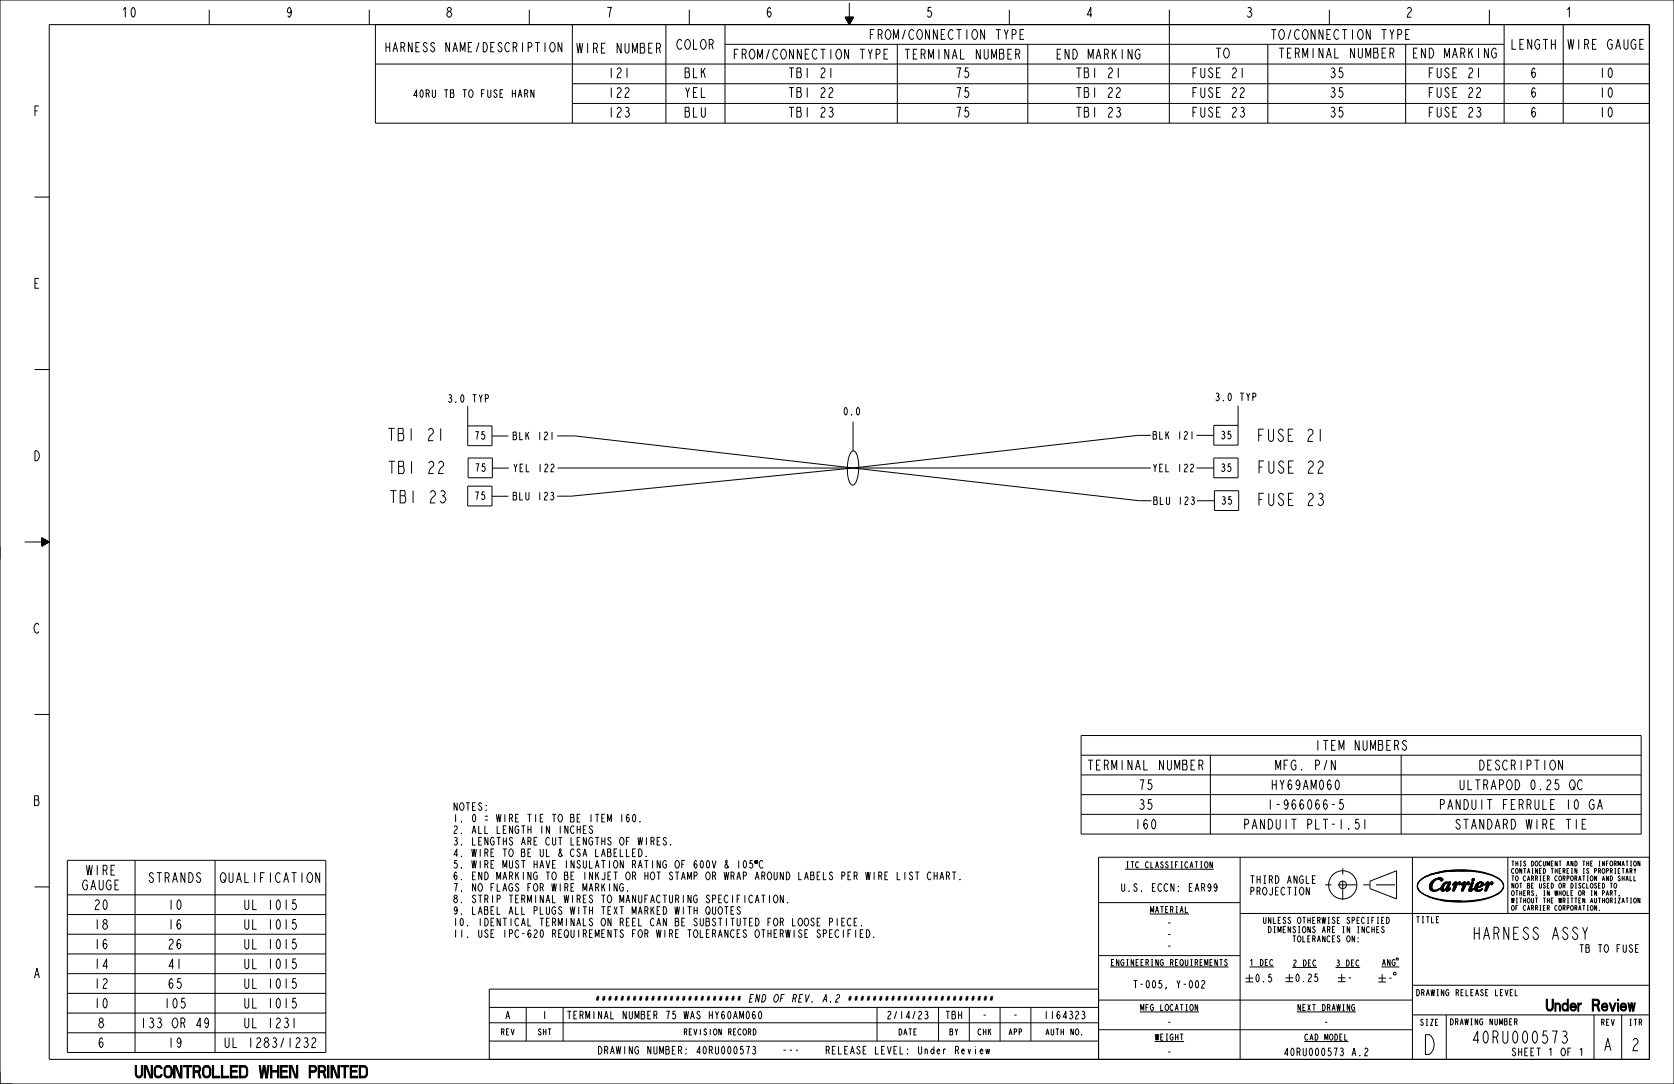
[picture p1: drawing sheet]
<svg xmlns="http://www.w3.org/2000/svg" width="864mm" height="559mm" viewBox="0 0 864 559" stroke-linecap="round" stroke-linejoin="round" font-family="sans-serif">
<path d="M684 456h37M693 448v17" fill="none" stroke="#000" stroke-width=".52" stroke-dasharray="3.3 3.3 9.8 3.3" stroke-linecap="butt"/>
<g fill="none" stroke="#000" stroke-width=".52">
<path d="M0 0h864v559h-864zM25 13h826v533h-826zM108 5v8M190 5v8M194 13h657v50h-657zM273 5v8M295 13v50M344 13v50M356 5v8M374 13v50M436 9h4l-2 4M436 9l2 4"/>
<path d="M436 9h4M436 9l2 3 2-3M436 9h4l-2 3-1-3M437 9h2l-1 3M437 9l1 2M437 10h2M438 10h1l-1 1M438 10v1M438 10h.1M438 1v12M439 10l-1 1-1-1M521 5v8"/>
<path d="M603 5v58M686 5v8M768 5v8M776 13v50M806 13v50M194 33h657M374 23h402M463 23v40M530 23v40M654 23v40M725 23v40M295 43h556"/>
<path d="M295 53h556M18 102h7M18 190h7M241 209v21h13v-10h-13M440 217v15M639 209v20h-13v-10h13M241 236h13v10h-13zM262 225h-8M287 225h9l144 16M439 233l2-1 1 2 1 6-1 7-1 2-1 1-2-2-1-5 1-6zM594 224h-7l-147 17M617 224h9"/>
<path d="M626 236h13v10h-13zM241 251h13v10h-13zM262 256h-8M262 241h-8M288 241h306M440 241l148 17h6M440 241l-145 15h-8M617 241h9M618 258h9M627 253h12v10h-12zM13 279h12M22 277l3 2-3 3z"/>
<path d="M22 277l3 2-3 2M22 278v3M22 278l3 1M22 278v3l3-2M22 278l2 1-2 2M22 278l2 1-2 1M22 279v1l2-1M22 279h1l-1 1M23 279v1v-1M23 279h.1M18 368h7M558 379h289v51h-289z"/>
<path d="M558 389h289M558 399h289M624 389v41M723 389v41M558 410h289M558 420h289M18 457h7M35 443h133v100h-133zM70 443v100M111 443v100M640 442v104M707 454l13-5v14l-13-5z"/>
<path d="M729 442v104M731 457l1 1zM732 458l1 2 5 3-4-2zM732 455l-1 2zM733 453l5-2-4 2-3 3zM735 452l3-1 5-1zM738 458h1zM738 451l5-2h6zM738 459h1zM738 455h1v3h-1zM738 459h2zM738 459h4h-2z"/>
<path d="M739 454h2l-2 1h-1zM739 454l3-1h2v1l-1-1h-2l-2 2v2v2h1l3-1-2 1h-2l-1-1v-2zM740 454l2-1zM740 453h2zM740 459l3-1-1 1zM740 453h4zM741 453h3zM742 453h2zM742 458h.1M742 453h1zM743 458h.1M743 449h17z"/>
<path d="M743 453l1 1zM743 458h2zM743 458h1zM743 459h2zM743 459h3h-2zM743 458l2-1zM744 459h1h-1zM745 456l1-1zM745 456l1-1-1 2-2 1zM745 456l1-1h2l-1 4 1-1-1 1h-1v-1l-1 1h-1l-1-1zM745 449l7-1 8 1zM745 455h1z"/>
<path d="M745 459l1-1zM745 455h1h1zM746 456l1-1-1 3-1 1v-1zM746 459h2h-1zM746 459h1zM747 457l1-1-1 3h-1v-1zM747 455h1l-1 1zM747 456l1-1-1 2zM747 459l1-1zM748 458h.1M749 456h1zM750 456h-1z"/>
<path d="M750 458l1-1-1 2h-1zM750 455h.1M750 455h1v2l2-2h1l-1 1h-1l-2 3h-1l1-4-1 1zM750 455h1zM750 455h1l-1 1zM750 456l1 1 1-2-1 2-1 1zM750 456h1v1zM751 455h.1M752 455h2zM752 455h1zM752 455h2l-1 1zM753 455h.1"/>
<path d="M753 456h.1M753 449a33 33 0 0 1 20 4 4 4 0 0 1 3 4 4 4 0 0 1-4 4 5 5 0 0 0 4-4 5 5 0 0 0-4-5 48 48 0 0 0-19-3zM754 456h1zM754 456h.1M754 456h1h-1zM754 458l2-1-1 2h-1zM754 455h1zM755 455h1v2l1-2h1v1h-1l-2 3h-1l1-4-1 1zM755 455h1zM755 455h1l-1 1zM755 456l1 1 1-2-1 2-2 1zM755 456h1v1z"/>
<path d="M756 455h2zM757 455h1zM757 455h1v1zM757 456h.1M758 459h2l-2 1zM758 459h1zM759 459l1-1zM759 455h1zM759 455h1l-2 3zM759 455h1l-1 4 1-1-2 2v-1zM759 455h.1M759 454l2-1-1 1z"/>
<path d="M760 453h1zM760 453h.1M760 458h.1M760 455l-1 4h-1zM761 458h1zM761 458l2-1zM761 458l1 1zM761 457h3zM761 459h1zM761 457l4-1-1 1zM761 457h1zM761 459h2z"/>
<path d="M761 457l1-1zM761 459h3zM761 459h3l-2 1zM761 456h2l-2 1zM761 456h2h-2zM762 456l1-1zM762 456l1-1-2 1zM762 456l2-1h1v2l-3 1 1 1 2-1-2 1-1 1-1-1v-2zM762 455h1zM762 455h2zM762 455h2l1 1h-1v-1zM763 455h1v1l-2 1z"/>
<path d="M763 455h1zM763 459l2-1zM764 456h1zM764 458h1zM765 458h.1M766 456h1zM766 456h1h-1zM766 458l2-1-1 2h-1zM766 455h1zM767 455h1v2l1-2h1v1h-1l-2 3h-1l1-4-1 1zM767 455h1zM767 455h1l-1 1z"/>
<path d="M767 456l1 1 1-2-1 2-2 1zM767 456h1v1zM768 455h2zM769 455h1zM769 455h1v1zM769 456h.1M778 442v29M851 442h-284v104M35 461h133M35 471h133M567 465h73M640 471h211"/>
<path d="M736 462l5 2zM741 463l6 1h-2zM745 464h6zM747 465l11-1a40 40 0 0 0 15-3 47 47 0 0 1-26 4zM747 465l7-1zM35 482h133M35 492h133M567 493h73M35 502h133M35 512h133M252 519h315M271 519v18"/>
<path d="M291 519v18M452 519v18M484 519v18M500 519v18M516 519v18M532 519v18M567 516h162M567 510h-315v36M729 508h122M35 522h133M35 532h133M252 537h315"/>
<path d="M252 527h315M567 531h162M729 523h122M746 523v23M822 523v23M837 523v23"/>
<circle cx="693" cy="456" r="7"/>
<circle cx="693" cy="456" r="1.9"/>
<circle cx="760" cy="454" r=".7"/>
</g>
<g fill="#000">
<path d="M731 457l1 1zM732 455l-1 2zM732 458l1 2 5 3-4-2zM733 453l5-2-4 2-3 3zM738 458h1zM738 459h1zM738 455h1v3h-1zM738 459h2zM738 459h4h-2zM739 454h2l-2 1h-1zM735 452l3-1 5-1zM740 454l2-1z"/>
<path d="M740 453h2zM740 459l3-1-1 1zM742 453h2zM742 453h1zM741 453h3zM740 453h4zM743 453l1 1zM743 458h1zM743 458h2zM743 458l2-1zM743 459h2zM743 459h3h-2z"/>
<path d="M744 459h1h-1zM745 459l1-1zM745 456l1-1-1 2-2 1zM745 456l1-1zM745 455h1zM745 455h1h1zM738 451l5-2h6zM746 459h1zM746 459h2h-1zM747 455h1l-1 1zM747 457l1-1-1 3h-1v-1zM747 459l1-1z"/>
<path d="M747 456l1-1-1 2zM749 456h1zM750 456h-1zM743 449h17zM750 458l1-1-1 2h-1zM750 456h1v1zM750 455h1zM750 455h1l-1 1zM750 456l1 1 1-2-1 2-1 1zM752 455h2zM752 455h2l-1 1zM752 455h1z"/>
<path d="M753 449a33 33 0 0 1 20 4 4 4 0 0 1 3 4 4 4 0 0 1-4 4 5 5 0 0 0 4-4 5 5 0 0 0-4-5 48 48 0 0 0-19-3zM745 449l7-1 8 1zM754 456h1zM754 456h1h-1zM754 455h1zM754 458l2-1-1 2h-1zM755 455h1zM755 456h1v1zM755 455h1l-1 1zM755 456l1 1 1-2-1 2-2 1zM756 455h2zM757 455h1v1z"/>
<path d="M757 455h1zM758 459h1zM758 459h2l-2 1zM760 455l-1 4h-1zM759 455h1zM759 455h1l-2 3zM759 459l1-1zM760 453h1zM759 454l2-1-1 1zM761 458h1zM761 458l2-1zM761 458l1 1z"/>
<path d="M761 459h1zM761 457h1zM761 457l1-1zM761 456h2l-2 1zM761 459h2zM761 456h2h-2zM762 456l1-1-2 1zM761 459h3zM762 456l1-1zM762 455h1zM761 457h3zM762 455h2z"/>
<path d="M763 455h1zM761 459h3l-2 1zM762 455h2l1 1h-1v-1zM763 459l2-1zM764 458h1zM761 457l4-1-1 1zM764 456h1zM766 456h1zM766 456h1h-1zM766 455h1zM766 458l2-1-1 2h-1zM767 455h1z"/>
<path d="M767 456h1v1zM767 455h1l-1 1zM767 456l1 1 1-2-1 2-2 1zM768 455h2zM769 455h1v1zM769 455h1zM736 462l5 2zM741 463l6 1h-2zM745 464h6zM747 465l7-1zM747 465l11-1a40 40 0 0 0 15-3 47 47 0 0 1-26 4z"/>
</g>
<!-- layer: 0 -->
<path d="M0 282v6M0 552v7h6" fill="none" stroke="#000" stroke-width=".52"/>
<!-- layer: NOTES3D -->
<g fill="none" stroke="#000" stroke-width=".52">
<path d="M330 424h.1M346 436h.1M324 459h.1M333 442h.1M388 444h-1v1a1.3 1.3 0 0 1 1 1 1.3 1.3 0 0 1-1 2v-1M471 450h-1a1.6 1.6 0 0 0-1 1 1.6 1.6 0 0 0 2 1l-1 1h-1M472 450h2M473 450v3M580 448h46M833 456v-1a1.2 1.2 0 0 1 1 2 1.2 1.2 0 0 1-1 1zM843 452v2h1M844 448l-1 1"/>
<path d="M846 444v2l-1-2v2M382 468l-1-1a1.6 1.6 0 0 0 0 2 1.6 1.6 0 0 0 1 1l-1 1-1-1M406 465h.1M441 475h1M442 473h-1v4h1M445 477h.1M447 479a2 2 0 0 1 2 2 2 2 0 0 1-2 2zM593 471h20M835 462h.1M846 463v2l-1-2v2M451 483h.1M573 498h61"/>
<path d="M645 498h12M667 499h12M689 499h13M713 498h9M713 498l1-3 1 3M713 497h1M717 495v3l-1-3v3M720 495h-1a1.5 1.5 0 0 0-1 1 1.5 1.5 0 0 0 2 2v-2h-1M721 494v1h-1zM643 504h4M643 506h4M645 502v4"/>
<path d="M663 504h4M663 506h4M665 502v4M690 504h4M690 506h4M692 502v4M711 504h4M711 506h4M713 502v4M719 501l1 1v1l-1-1zM392 522v-1l1 2-1 2-1-1zM588 522h30"/>
<path d="M596 537h15M669 522h30M673 537h23"/>
</g>
<text font-size="13.2" x="733" y="544">D</text>
<g font-size="8.3">
<text x="199" y="227">TB1 21</text>
<text x="648" y="228">FUSE 21</text>
<text x="200" y="244">TB1 22</text>
<text x="648" y="244">FUSE 22</text>
<text x="200" y="259">TB1 23</text>
<text x="648" y="261">FUSE 23</text>
<text x="760" y="484">HARNESS ASSY</text>
<text x="759" y="538">40RU000573</text>
<text x="827" y="542">A</text>
<text x="841" y="542">2</text>
<text x="70" y="556">UNCONTROLLED WHEN PRINTED</text>
</g>
<text font-size="7.9" x="787" y="521">Under Review</text>
<g font-size="6.6">
<text x="63" y="9">10</text>
<text x="147" y="9">9</text>
<text x="230" y="9">8</text>
<text x="312" y="9">7</text>
<text x="395" y="9">6</text>
<text x="477" y="9">5</text>
<text x="560" y="9">4</text>
<text x="643" y="9">3</text>
<text x="725" y="9">2</text>
<text x="808" y="9">1</text>
<text x="449" y="20">FROM/CONNECTION TYPE</text>
<text x="656" y="20">TO/CONNECTION TYPE</text>
<text x="298" y="27">WIRE NUMBER</text>
<text x="349" y="25">COLOR</text>
<text x="627" y="30">TO</text>
<text x="660" y="30">TERMINAL NUMBER</text>
<text x="729" y="30">END MARKING</text>
<text x="779" y="25">LENGTH</text>
<text x="809" y="25">WIRE GAUGE</text>
<text x="379" y="30">FROM/CONNECTION TYPE</text>
<text x="467" y="30">TERMINAL NUMBER</text>
<text x="545" y="30">END MARKING</text>
<text x="313" y="40">121</text>
<text x="353" y="40">BLK</text>
<text x="407" y="40">TB1 21</text>
<text x="493" y="40">75</text>
<text x="555" y="40">TB1 21</text>
<text x="615" y="40">FUSE 21</text>
<text x="686" y="40">35</text>
<text x="737" y="40">FUSE 21</text>
<text x="789" y="40">6</text>
<text x="825" y="40">10</text>
<text x="313" y="50">122</text>
<text x="353" y="50">YEL</text>
<text x="407" y="50">TB1 22</text>
<text x="493" y="50">75</text>
<text x="555" y="50">TB1 22</text>
<text x="615" y="50">FUSE 22</text>
<text x="686" y="50">35</text>
<text x="737" y="50">FUSE 22</text>
<text x="789" y="50">6</text>
<text x="825" y="50">10</text>
<text x="17" y="60">F</text>
<text x="313" y="60">123</text>
<text x="353" y="60">BLU</text>
<text x="407" y="60">TB1 23</text>
<text x="493" y="60">75</text>
<text x="555" y="60">TB1 23</text>
<text x="615" y="60">FUSE 23</text>
<text x="686" y="60">35</text>
<text x="737" y="60">FUSE 23</text>
<text x="789" y="60">6</text>
<text x="825" y="60">10</text>
<text x="17" y="149">E</text>
<text x="17" y="237">D</text>
<text x="17" y="326">C</text>
<text x="678" y="387">ITEM NUMBERS</text>
<text x="561" y="397">TERMINAL NUMBER</text>
<text x="658" y="397">MFG. P/N</text>
<text x="763" y="397">DESCRIPTION</text>
<text x="587" y="407">75</text>
<text x="656" y="407">HY69AM060</text>
<text x="753" y="407">ULTRAPOD 0.25 QC</text>
<text x="17" y="415">B</text>
<text x="587" y="417">35</text>
<text x="654" y="417">1-966066-5</text>
<text x="743" y="417">PANDUIT FERRULE 10 GA</text>
<text x="585" y="427">160</text>
<text x="642" y="427">PANDUIT PLT-1.5I</text>
<text x="751" y="427">STANDARD WIRE TIE</text>
<text x="44" y="451">WIRE</text>
<text x="76" y="455">STRANDS</text>
<text x="114" y="455">QUALIFICATION</text>
<text x="42" y="459">GAUGE</text>
<text x="48" y="469">20</text>
<text x="86" y="469">10</text>
<text x="126" y="469">UL 1015</text>
<text x="48" y="479">18</text>
<text x="86" y="479">16</text>
<text x="126" y="479">UL 1015</text>
<text x="48" y="489">16</text>
<text x="86" y="489">26</text>
<text x="126" y="489">UL 1015</text>
<text x="48" y="499">14</text>
<text x="86" y="499">41</text>
<text x="126" y="499">UL 1015</text>
<text x="17" y="504">A</text>
<text x="48" y="510">12</text>
<text x="86" y="510">65</text>
<text x="126" y="510">UL 1015</text>
<text x="48" y="520">10</text>
<text x="84" y="520">105</text>
<text x="126" y="520">UL 1015</text>
<text x="50" y="530">8</text>
<text x="72" y="530">133 OR 49</text>
<text x="126" y="530">UL 1231</text>
<text x="50" y="540">6</text>
<text x="86" y="540">19</text>
<text x="116" y="540">UL 1283/1232</text>
</g>
<text font-size="6.3" x="199" y="27">HARNESS NAME/DESCRIPTION</text>
<text font-size="5.5" x="389" y="448">°C</text>
<g font-size="5.2">
<text x="214" y="50">40RU TB TO FUSE HARN</text>
<text x="231" y="207">3.0 TYP</text>
<text x="626" y="207">3.0 TYP</text>
<text x="435" y="214">0.0</text>
<text x="244" y="226">75</text>
<text x="264" y="227">BLK 121</text>
<text x="594" y="226">BLK 121</text>
<text x="629" y="226">35</text>
<text x="245" y="243">75</text>
<text x="264" y="243">YEL 122</text>
<text x="594" y="243">YEL 122</text>
<text x="629" y="243">35</text>
<text x="244" y="258">75</text>
<text x="264" y="258">BLU 123</text>
<text x="595" y="260">BLU 123</text>
<text x="630" y="260">35</text>
<text x="233" y="418">NOTES:</text>
<text x="233" y="424">1. 0 = WIRE TIE TO BE ITEM 160.</text>
<text x="233" y="430">2. ALL LENGTH IN INCHES</text>
<text x="233" y="436">3. LENGTHS ARE CUT LENGTHS OF WIRES.</text>
<text x="233" y="442">4. WIRE TO BE UL &amp; CSA LABELLED.</text>
<text x="233" y="448">5. WIRE MUST HAVE INSULATION RATING OF 600V &amp; 105</text>
<text x="233" y="453">6. END MARKING TO BE INKJET OR HOT STAMP OR WRAP AROUND LABELS PER WIRE LIST</text>
<text x="478" y="453">CHART.</text>
<text x="644" y="455">THIRD ANGLE</text>
<text x="233" y="459">7. NO FLAGS FOR WIRE MARKING.</text>
<text x="578" y="459">U.S. ECCN:</text>
<text x="613" y="459">EAR99</text>
<text x="644" y="461">PROJECTION</text>
<text x="233" y="465">8. STRIP TERMINAL WIRES TO MANUFACTURING SPECIFICATION.</text>
<text x="233" y="471">9. LABEL ALL PLUGS WITH TEXT MARKED WITH QUOTES</text>
<text x="233" y="477">10. IDENTICAL TERMINALS ON REEL CAN BE SUBSTITUTED FOR LOOSE PIECE.</text>
<text x="602" y="478">-</text>
<text x="233" y="483">11. USE IPC-620 REQUIREMENTS FOR WIRE TOLERANCES OTHERWISE SPECIFIED.</text>
<text x="602" y="484">-</text>
<text x="602" y="490">-</text>
<text x="815" y="491">TB TO FUSE</text>
<text x="585" y="509">T-005, Y-002</text>
<text x="647" y="506">0.5</text>
<text x="668" y="506">0.25</text>
<text x="695" y="506">-</text>
<text x="716" y="506">-</text>
<text x="308" y="517">************************ END OF REV.</text>
<text x="424" y="517">A.2</text>
<text x="437" y="517">************************</text>
<text x="260" y="525">A</text>
<text x="279" y="525">1</text>
<text x="292" y="525">TERMINAL NUMBER 75 WAS HY60AM060</text>
<text x="457" y="525">2/14/23</text>
<text x="487" y="525">TBH</text>
<text x="506" y="525">-</text>
<text x="522" y="525">-</text>
<text x="538" y="525">1164323</text>
<text x="602" y="529">-</text>
<text x="683" y="529">-</text>
<text x="309" y="543">DRAWING NUMBER:</text>
<text x="359" y="543">40RU000573</text>
<text x="403" y="543">---</text>
<text x="426" y="543">RELEASE LEVEL:</text>
<text x="474" y="543">Under Review</text>
<text x="602" y="544">-</text>
<text x="662" y="544">40RU000573</text>
<text x="697" y="544">A.2</text>
<text x="780" y="544">SHEET 1 OF 1</text>
</g>
<g font-size="4.1">
<text x="581" y="447">ITC CLASSIFICATION</text>
<text x="593" y="470">MATERIAL</text>
<text x="652" y="476">UNLESS OTHERWISE SPECIFIED</text>
<text x="730" y="476">TITLE</text>
<text x="654" y="481">DIMENSIONS ARE IN INCHES</text>
<text x="667" y="486">TOLERANCES ON:</text>
<text x="574" y="498">ENGINEERING REQUIREMENTS</text>
<text x="645" y="498">1 DEC</text>
<text x="667" y="498">2 DEC</text>
<text x="689" y="498">3 DEC</text>
<text x="730" y="513">DRAWING RELEASE LEVEL</text>
<text x="588" y="521">MFG LOCATION</text>
<text x="669" y="521">NEXT DRAWING</text>
<text x="258" y="534">REV</text>
<text x="277" y="534">SHT</text>
<text x="353" y="534">REVISION RECORD</text>
<text x="463" y="534">DATE</text>
<text x="490" y="534">BY</text>
<text x="504" y="534">CHK</text>
<text x="520" y="534">APP</text>
<text x="539" y="534">AUTH NO.</text>
<text x="732" y="529">SIZE</text>
<text x="748" y="528">DRAWING NUMBER</text>
<text x="826" y="529">REV</text>
<text x="840" y="529">ITR</text>
<text x="596" y="536">WEIGHT</text>
<text x="673" y="536">CAD MODEL</text>
</g>
<g font-size="3.3">
<text x="779" y="446">THIS DOCUMENT AND THE INFORMATION</text>
<text x="779" y="450">CONTAINED THEREIN IS PROPRIETARY</text>
<text x="779" y="454">TO CARRIER CORPORATION AND SHALL</text>
<text x="779" y="458">NOT BE USED OR DISCLOSED TO</text>
<text x="779" y="462">OTHERS, IN WHOLE OR IN PART,</text>
<text x="779" y="465">WITHOUT THE WRITTEN AUTHORIZATION</text>
<text x="779" y="469">OF CARRIER CORPORATION.</text>
</g>
</svg>
